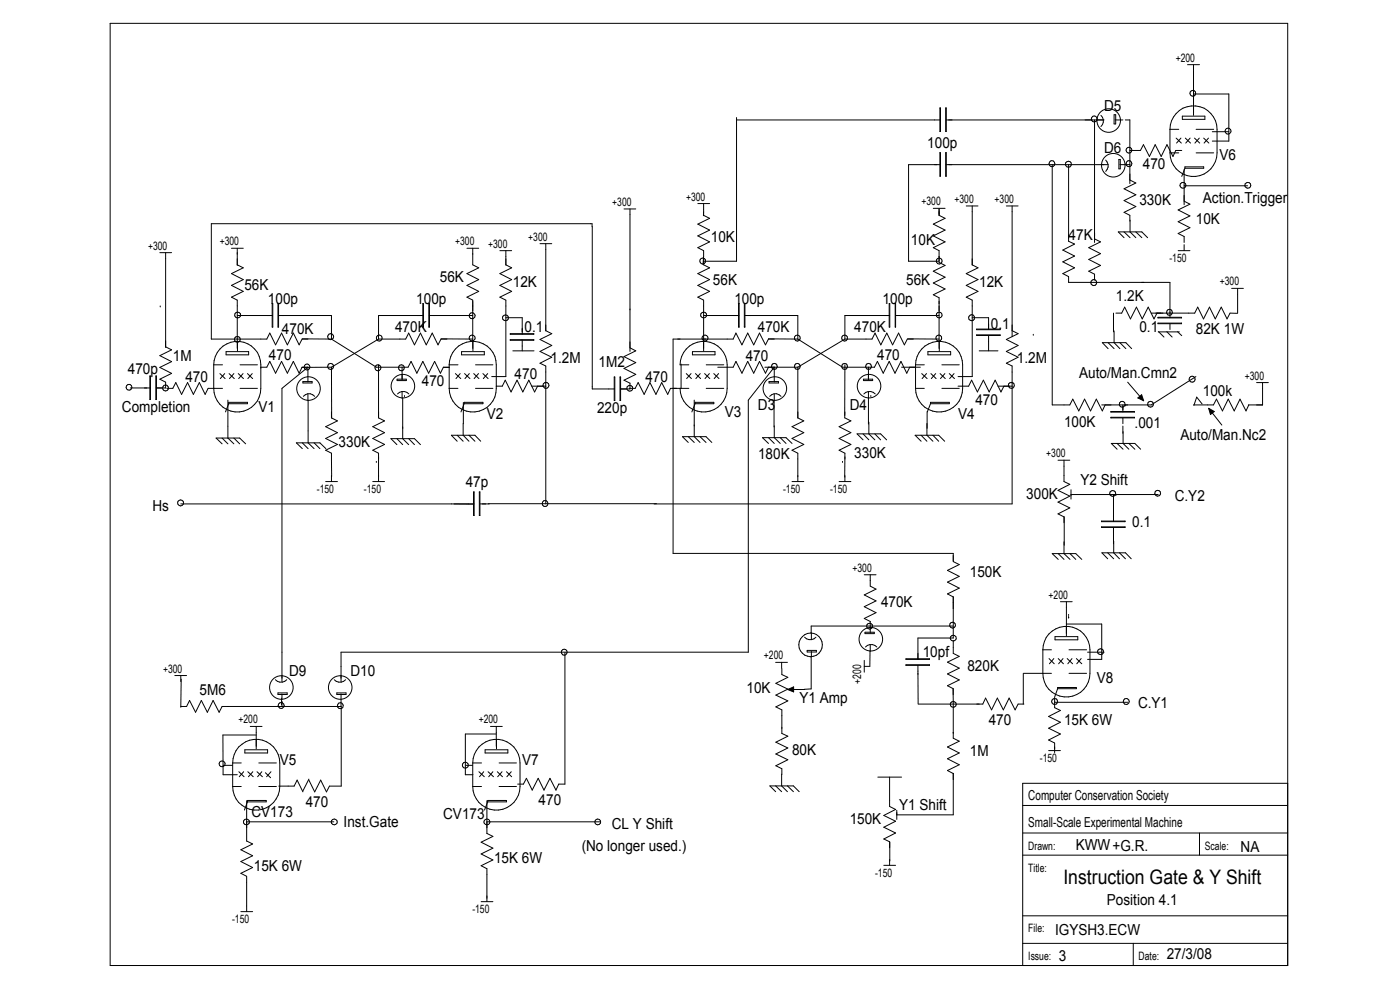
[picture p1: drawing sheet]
<svg xmlns="http://www.w3.org/2000/svg" width="297mm" height="210mm" viewBox="0 0 297 210" stroke-linecap="round" stroke-linejoin="round" font-family="sans-serif">
<g fill="none" stroke="#000" stroke-width=".21">
<path d="M23.4 5h249.8v199.8h-249.8zM251.9 13.7h2.6M253.2 13.7v10.8M253.2 19.9h7.5v10h-3.5M156.3 24.9v30.5h-7M156.3 25.4h43.2M199.4 22.9h.1v5h-.1zM199.4 32.4h.1v5h-.1zM199.5 34.9h-6.8v20.5h6.5M200.6 22.9h.1v5h-.1zM200.6 32.4h.1v5h-.1zM200.7 34.9h34.2"/>
<path d="M200.7 25.4h33.5M223.2 34.9v51h3.7l.7-1.2 1.3 2.5 1.2-2.5 1.3 2.5 1.2-2.5 1.2 2.5 .6-1.3M226.7 34.9v16.3l1.3 .6-2.5 1.2 2.5 1.3-2.5 1.2 2.5 1.3-2.5 1.2 1.2 .7v1.2h21.5v7.5M232.2 25.4v26M233.6 24.5a1.59 1.59 0 0 1 0 2.3M234.6 34a1.64 1.64 0 0 1 0 2.4M236.3 24.3h.4v2h-.4zM236.6 25.4h1.6M237.4 33.8h.3v2h-.3zM237.6 34.9h2.1M238.7 25.4h1v13.5M239.7 38.2l1.3 .6-2.5 1.2 2.5 1.3-2.5 1.2 2.5 1.3-2.5 1.2 1.2 .7v1.2"/>
<path d="M239.7 31.9h2.2l.7-1.2 1.2 2.5 1.3-2.5 1.2 2.5 1.3-2.5 1.2 2.5 .6-1.3h1.3M248.2 27.4v5M248.2 32.4h1.9M248.2 27.4a5 5 0 0 1 5-4.9 5 5 0 0 1 5 4.9v5a5 5 0 0 1-5 5 5 5 0 0 1-5-5M248.2 27.4h1.9M249.5 29.3l1.1 1.1M250.5 29.3l-.9 1.1M250.8 24.6h4.8v.7h-4.8zM251.2 35.9v7.5M251.2 39.4h13.5M251.4 35.4h4v.3h-4zM251.4 35.7l-.7 1.7"/>
<path d="M251.5 29.3l1.1 1.1M252.5 29.3l-1 1.1M253.4 29.3l1.1 1.1M253.7 32.4h3.8M253.7 27.4h3.8M254.4 29.3l-.9 1.1M255.4 29.3l1.1 1.1M256.4 29.3l-1 1.1M257.2 27.9h3.5M33.9 53.6h2.5M35.1 53.6v20.1M44.8 47.4v24.5h11.8l.6-1.2 1.3 2.5 1.2-2.5 1.3 2.5 1.2-2.5 1.3 2.5 .6-1.3h1.2"/>
<path d="M44.9 47.5h80.7v.6M49.1 52.7h2.5M50.3 52.7v3.6M50.3 56.2l1.3 .6-2.5 1.2 2.5 1.3-2.5 1.2 2.5 1.3-2.5 1.2 1.2 .7v10.2M99.1 52.7h2.5M100.3 52.7v3.5l1.3 .6-2.5 1.2 2.5 1.3-2.5 1.2 2.5 1.3-2.5 1.2 1.2 .7v10.2M106 53.2h2.5M107.3 56.2l1.2 .6-2.5 1.2 2.5 1.3-2.5 1.2 2.5 1.3-2.5 1.2 1.3 .7v16.2h-3M107.3 53.2v3M114.6 51.7h2.5M115.8 51.7v18.5l1.3 .6-2.5 1.2 2.5 1.3-2.5 1.2 2.5 1.3-2.5 1.2 1.2 .6v29.3M125.6 48v34.5h4.8"/>
<path d="M132.4 44.3h2.5M133.6 44.3v30.2M148 43.2h2.5M149.3 43.2v2.5l1.2 .6-2.5 1.2 2.5 1.3-2.5 1.2 2.5 1.3-2.5 1.2 1.3 .7-.2 2.9M149.3 54.9v1.3l1.2 .6-2.5 1.2 2.5 1.3-2.5 1.2 2.5 1.3-2.5 1.2 1.3 .7v10.7M149.3 44.9l-.1 .9M198 44.2h2.5M199.2 44.2v1.5l1.3 .6-2.5 1.2 2.5 1.3-2.5 1.2 2.5 1.3-2.5 1.2 1.2 .7v2.5l1.3 .6-2.5 1.2 2.5 1.3-2.5 1.2 2.5 1.3-2.5 1.2 1.2 .7v10.7M205 43.7h2.5M206.2 56.2l1.3 .6-2.5 1.2 2.5 1.3-2.5 1.2 2.5 1.3-2.5 1.2 1.2 .7v16.2h-3M206.2 43.7v12.5M213.5 43.7h2.5"/>
<path d="M214.7 43.7v27.7M232.2 50.7l1.3 .6-2.5 1.2 2.5 1.3-2.5 1.2 2.5 1.3-2.5 1.2 1.2 .7v1.2M238.5 50.4l-1.3-1.2h5l1.3 1.2M238.5 49.2l1.2 1.2M239.7 46.7v2.5l1.3 1.2M241 49.2l1.2 1.2M249.9 53.2h2.5M251.2 42.7l1.2 .6-2.5 1.2 2.5 1.3-2.5 1.2 2.5 1.3-2.5 1.2 1.3 .7v1.2M251.2 51.9v1.3M31.8 79.8h.1v5h-.1zM33.1 79.8h.1v5h-.1zM34 64.9h.1"/>
<path d="M35.1 73.6l1.3 .6-2.5 1.2 2.5 1.3-2.5 1.2 2.5 1.3-2.5 1.2 1.2 .7v1.2h-2M45.3 77.4h1.9M46.7 74a5 5 0 0 1 5.4-1.3 5 5 0 0 1 3.2 4.7v5a5 5 0 0 1-5 5 5 5 0 0 1-5-5v-5a5 5 0 0 1 1.4-3.4zM46.7 79.2l1.1 1.1M47.7 79.2l-1 1.1M48 74.6h4.7v.7h-4.7zM48.6 79.2l1.1 1.1M49.6 79.2l-.9 1.1M50.3 66.9h7.5M50.4 72.5v1.9M50.5 79.2l1.1 1.1M50.9 77.4h3.7"/>
<path d="M51.6 79.2l-1 1.1M52.5 79.2l1.1 1.1M53.5 79.2l-.9 1.1M55.3 77.9h1.3l.6-1.2 1.3 2.5 1.2-2.5 1.3 2.5 1.2-2.5 1.3 2.5 .6-1.3M57.7 64.4h.2v5h-.2zM59 64.4h.1v5h-.1zM59.1 66.9h11.2v5M64.1 77.9h1.2M64.1 71.9h6.2M65.3 77.9v3.1M65.3 77.9l-5.5 4.5v62.2M70.3 71.9l9.5 6h6.8l.6-1.2 1.2 2.5 1.3-2.5 1.2 2.5 1.3-2.5 1.2 2.5 .7-1.3h1.2"/>
<path d="M70.3 77.9h-6.2M70.3 77.9l.1 10.7M80.3 71.9h5.8l.6-1.2 1.2 2.5 1.3-2.5 1.2 2.5 1.3-2.5 1.2 2.5 .7-1.3h1.2M80.3 77.4v11.2l1.3 .7-2.5 1.2 2.5 1.3-2.5 1.2 2.5 1.3-2.5 1.2 1.2 .6v6.1M80.3 71.9l-10 6M85.3 77.9v2.7M89.7 64.4h.1v5h-.1zM89.8 66.9h-9.5v5M91 64.4h.1v5h-.1zM91.1 66.9h9.2M93.6 71.9h6.7M95.3 77.4a5 5 0 0 1 5-5 5 5 0 0 1 5 5v5a5 5 0 0 1-5 5 5 5 0 0 1-5-5"/>
<path d="M95.3 77.4h1.9M95.3 77.4v5M96.6 79.2l1.1 1.1M97.6 79.2l-.9 1.1M97.9 74.6h4.8v.7h-4.8zM98.6 79.2l1.1 1.1M99.6 79.2l-1 1.1M100.3 72.5v1.9M100.5 79.2l1.1 1.1M100.9 77.4h3.7M101.5 79.2l-.9 1.1M102.4 79.2l1.1 1.1"/>
<path d="M103.5 79.2l-1 1.1M107.3 67.4h3.5v3.5M108.2 72.1h5v.1h-5zM108.2 70.8h5v.1h-5zM108.8 74.4h4.5M110.8 72.1v2.3M130.3 80h.1v5h-.1zM131.5 80h.2v5h-.2zM133.6 65.5h.1M133.6 73.8l1.3 .6-2.5 1.2 2.5 1.3-2.5 1.2 2.5 1.3-2.5 1.2 1.2 .7v1.2h-1.9M144.5 77.2v5.2M145.6 79.2l1.1 1.1"/>
<path d="M146.1 77.4h-1.8a5 5 0 0 1 5-5 5 5 0 0 1 5 5v5a5 5 0 0 1-5 5 5 5 0 0 1-5-5M146.6 79.2l-.9 1.1M146.9 74.6h4.8v.7h-4.8zM147.5 79.2l1.1 1.1M148.5 79.2l-.9 1.1M149.3 66.9h7.5M149.5 79.2l1.1 1.1M149.8 77.4h3.7M150.5 79.2l-.9 1.1M151.4 79.2l1.1 1.1M152.3 77.9h3.2l.6-1.2 1.3 2.5 1.2-2.5 1.3 2.5 1.2-2.5 1.3 2.5 .6-1.3M152.4 79.2l-.9 1.1"/>
<path d="M156.7 64.4h.1v5h-.1zM157.9 64.4h.1v5h-.1zM158 66.9h11.2v5M162.3 77.9h6.9M163 71.9h6.2M164.3 71.9h-1.3l-.6 1.3-1.3-2.5-1.2 2.5-1.3-2.5-1.2 2.5-1.3-2.5-.6 1.2h-12.7v45.5h59.4v1.7l1.3 .7-2.5 1.2 2.5 1.3-2.5 1.2 2.5 1.3-2.5 1.2 1.2 .6v8.7h-7.5v4.6M169.2 71.9l9.5 6h6.8l.6-1.2 1.3 2.5 1.2-2.5 1.3 2.5 1.2-2.5 1.3 2.5 .6-1.3M169.2 77.9v10.7l1.3 .7-2.5 1.2 2.5 1.3-2.5 1.2 2.5 1.3-2.5 1.2 1.2 .6v6.1M179.2 71.9h5.8l.6-1.2 1.3 2.5 1.2-2.5 1.3 2.5 1.2-2.5 1.3 2.5 .6-1.3h1.3M179.2 71.9l-10 6M179.2 77.4v10.7M184.2 77.9v2.7"/>
<path d="M188.6 64.4h.2v5h-.2zM188.7 66.9h-9.5v5M189.9 64.4l.1 5zM190 66.9h9.2M191.3 77.9h3.9M192.6 71.9h6.6M194.2 77.4a5 5 0 0 1 5-5 5 5 0 0 1 5 5v5a5 5 0 0 1-5 5 5 5 0 0 1-5-5M194.2 77.4h1.9M194.2 77.4v5M195.5 79.2l1.2 1.1M196.6 79.2l-1 1.1M196.8 74.6h4.9v.7h-4.9z"/>
<path d="M197.5 79.2l1.1 1.1M198.5 79.2l-.9 1.1M199.3 72.5v1.9M199.4 79.2l1.1 1.1M199.8 77.4h3.7M200.4 79.2l-.9 1.1M201.4 79.2l1.1 1.1M202.4 79.2l-.9 1.1M206.2 67.4h3.5v2.5M207.2 71h5v.2h-5zM207.2 69.8h5v.1h-5zM207.7 74.4h4"/>
<path d="M209.7 71.2v3.2M214.7 70.1l1.3 .7-2.5 1.2 2.5 1.3-2.5 1.2 2.5 1.3-2.5 1.2 1.2 .6v29.3h-112.9M219.2 70.9h.1M235.1 74l-1.3-1.3h5l1.3 1.3M235.1 72.7l1.2 1.3M236.2 66.4v4M236.3 70.2v2.5l1.3 1.3M236.7 66.4h1.3l.6-1.2 1.2 2.4 1.3-2.4 1.2 2.4 1.3-2.4 1.2 2.4 .6-1.2M237.6 72.7l1.2 1.3M244.2 66.4h9.2l.7-1.2 1.2 2.4 1.3-2.4 1.2 2.4 1.3-2.4 1.2 2.4 .6-1.2 1.6 .1M245.7 68.5h5v.2h-5zM245.7 67.3h5v.1h-5z"/>
<path d="M245.7 70.4h4.5M245.8 70.4l1.1 1.1M247.5 70.4l1.2 1.1M248.2 68.7v1.2M249.8 70.4l.9 .8M253.7 79.9l-9.5 6h-10.5M261.3 61.2h2.5M262.6 61.2v5.2M27.6 82.3h4.3M35.4 82.4h1.3l.6-1.2 1.2 2.5 1.3-2.5 1.2 2.5 1.3-2.5 1.2 2.5 .7-1.3h3M47.1 94.1l-1.3-1.2h5l1.3 1.2M47.1 92.9l1.2 1.2"/>
<path d="M48.3 84.9v8l1.3 1.2M48.5 85.3h4v.3h-4zM48.5 85.6l-.7 1.8M49.6 92.9l1.2 1.2M50.9 82.4h3.7M64.1 95.2l-1.2-1.3h5l1.2 1.3M64.1 93.9l1.3 1.3M64.3 80.9h1.9v.3h-1.9zM64.3 84.1a1.55 1.55 0 0 1 2.5 0M65.3 83.7l.1 10.2 1.2 1.3M66.6 93.9l1.3 1.3M70.3 87.4v1.2l1.3 .7-2.5 1.2 2.5 1.3-2.5 1.2 2.5 1.3-2.5 1.2 1.2 .6 .1 4.9"/>
<path d="M79.8 97.9h.1M84.2 94.3l-1.3-1.3h5l1.3 1.3M84.2 93l1.2 1.3M84.2 80.4h2v.3h-2zM84.3 83.6a1.64 1.64 0 0 1 2.4 0M85.3 83.1v1.4M85.4 84.4v8.6l1.3 1.3M85.8 83.9h.1M86.7 93l1.2 1.3M95.3 82.4h1.9M97 93.6l-1.2-1.3h5l1.2 1.3M97 92.3l1.3 1.3"/>
<path d="M98.3 85.4v6.9l1.2 1.3M98.5 85.3h3.9v.3h-3.9zM98.5 85.6l-.7 1.8M99.5 92.3l1.3 1.3M100.9 82.4h3.7M105.3 81.9h1.3l.6-1.3 1.2 2.5 1.3-2.5 1.2 2.5 1.3-2.5 1.2 2.5 .6-1.2M112.8 81.9h3M133.5 82.4h1.2l.7-1.2 1.3 2.5 1.2-2.5 1.2 2.5 1.3-2.5 1.2 2.5 .6-1.3h3.9M146 93.9l-1.2-1.3h5l1.2 1.3M146 92.6l1.3 1.3M147.3 84.9v7.7l1.2 1.3M147.4 85.3h4v.3h-4z"/>
<path d="M147.4 85.6l-.6 1.8M148.5 92.6l1.3 1.3M149.8 82.4h3.7M163 94.1l-1.2-1.3h5l1.2 1.3M163 92.8l1.3 1.3M163.2 80.9h1.9v.3h-1.9zM163.3 84.1a1.55 1.55 0 0 1 2.4 0M164.2 85v5.6M164.3 81v-3.1l-5.6 7v53.4h-86.4v6.3M164.3 83.7v1.3M164.3 90.3v2.5l1.2 1.3M165.5 92.8l1.3 1.3"/>
<path d="M178.7 97.9h.1M179.2 88.6l1.3 .7-2.5 1.2 2.5 1.3-2.5 1.2 2.5 1.3-2.5 1.2 1.2 .6v1.3M179.2 96.9v4.3M179.2 87.4v1.2M183.1 93.3l-1.3-1.3h5l1.3 1.3M183.1 92l1.2 1.3M183.2 80.4h1.9v.3h-1.9zM183.3 83.6a1.64 1.64 0 0 1 2.4 0M184.2 83.1v6.9M184.3 89.5v2.5l1.3 1.3M184.7 83.9h.1M185.6 92l1.2 1.3"/>
<path d="M194.2 82.4h1.9M195.4 93.6l-1.3-1.3h5l1.3 1.3M195.4 92.3l1.2 1.3M196.7 87.3l-.1 5 1.3 1.3M197.4 85.3h4v.3h-4zM197.4 85.6l-.7 1.8M197.9 92.3l1.2 1.3M199.8 82.4h3.7M203.2 81.9h2.3l.6-1.3 1.2 2.5 1.3-2.5 1.2 2.5 1.3-2.5 1.2 2.5 .7-1.2M211.7 81.9h3M224.5 97.6h2.4M225.7 97.6v4.6l1.2 .5-2.4 1.3 2.4 1.2-2.4 1.3 2.4 1.2-2.4 1.3 1.2 .6v1.3"/>
<path d="M235.7 88.5h5v.1h-5zM235.7 87.3h5v.1h-5zM237 95.3l-1.2-1.2h4.9l1.3 1.2M237 94.1l1.3 1.2M238.2 85.9v1.5M238.2 88.6v1.3M238.2 90.4v1.5M238.3 91.6v2.5l1.2 1.2M238.7 85.9h.1M239.2 81.1l3.4 3.9M239.5 94.1l1.2 1.2M241.4 84.4l.8-.7 .4 1.3z"/>
<path d="M253.2 85.9h4.2l.7-1.2 1.2 2.5 1.3-2.5 1.2 2.5 1.3-2.5 1.2 2.5 .6-1.3M255 85.7l-1.1-1.5-.6 1.8M256.4 86.6l2.8 3.6M256.4 86.6l1.2 .7-.8 .6zM266.6 81.2h2.5M267.8 81.2v4.7h-3M38.4 106.9h62.1M69.1 102.2h2.5M70.3 100.9v1.3M79.1 102.2h2.5M96.3 106.9h4.2M100.5 104.4h.1v4.9h-.1z"/>
<path d="M101.7 104.4h.1v4.9h-.1zM168 102.2h2.5M178 102.2h2.5M179.2 100.9v1.3M224.5 118.7l-1.3-1.3h5l1.3 1.3M224.5 117.4l1.2 1.3M225.7 114.9v2.5l1.3 1.3M225.8 109.6v6.1M227 117.4l1.2 1.3M227.2 104.9h.1M227.2 104.9h18.5M227.2 103.9v2"/>
<path d="M233.7 110.5h5v.2h-5zM233.7 111.8h5v.1h-5zM235 118.5l-1.2-1.2h5l1.2 1.2M235 117.3l1.3 1.2M236.2 104.9v5.7M236.2 111.9v3.5M236.3 114.8v2.5l1.2 1.2M236.7 104.9h.1M237.5 117.3l1.3 1.2M119.8 138.4v28M170.7 135.2a1.64 1.64 0 0 0 2.4 0M171.2 138h2v.3h-2z"/>
<path d="M172.1 138.2v7.9l-1.5 .1M183.3 121.9h2.5M183.5 134.1h2v.3h-2zM183.6 137.2a1.64 1.64 0 0 1 2.4 0M184.6 138l-.1 3.2M184.6 121.9v2.4l1.2 .7-2.5 1.2 2.5 1.3-2.5 1.2 2.5 1.3-2.5 1.2 1.3 .6v2.4M184.6 136.8v1.4M192.2 139.7h5v.2h-5zM202.2 132.8h-30.1v2.8M202.2 135.8v2.8l1.3 .6-2.5 1.3 2.5 1.2-2.5 1.3 2.5 1.2-2.5 1.3 1.2 .6v1.3M221.2 137.8h1.9M222.5 134.5a5 5 0 0 1 5.5-1.3 5 5 0 0 1 3.2 4.6v5a5 5 0 0 1-5 5 5 5 0 0 1-5-5v-5a5.2 5.2 0 0 1 1.3-3.3z"/>
<path d="M222.5 139.7l1.1 1.1M223.6 139.7l-1 1.1M223.8 135h4.8v.7h-4.8zM224.5 139.7l1.1 1.1M225 127.6h2.5M225.5 139.7l-.9 1.1M226.2 127.6v7.3M226.2 132.4h7.5v7.5h-3M226.4 139.7l1.1 1.1M226.7 130.9h.1M226.7 130.3h.1M226.8 137.8h3.7"/>
<path d="M227.4 139.7l-.9 1.1M228.3 139.7l1.2 1.1M229.4 139.7l-1 1.1M230.7 138.3h3.5M37.1 143.3h2.5M38.4 143.3v1.3M38.4 144.1v5.9M51.9 159h4.9v.7h-4.9zM53.1 154.1h2.5M54.3 155.9h-7v8.4h3M54.4 154.1v4.7M58.4 144.2a1.64 1.64 0 0 0 2.4 0"/>
<path d="M59 147h1.9v.3h-1.9zM59.7 148.1v1.4M59.8 148.8h.1M59.8 147.2v1.1M59.8 148.8v1.1M70.9 144.2a1.64 1.64 0 0 0 2.4 0M71.5 147h1.9v.3h-1.9zM72.3 147.2v2.7h-25.2l-.6 1.2-1.3-2.5-1.2 2.5-1.3-2.5-1.2 2.5-1.3-2.5-.6 1.3h-1.2M72.4 149.9v16.9h-2.5l-.6 1.2-1.3-2.5-1.2 2.5-1.3-2.5M102.9 159h4.8v.7h-4.8zM104.1 154.1h2.5M105.3 155.7h-6.6v8.6h1.6"/>
<path d="M105.3 154.1v4.2M105.3 156.9v1.9M164.5 140.5h2.5M165.8 140.5l.1 2.6 1.2 .6-2.5 1.2 2.5 1.3-2.5 1.2 2.5 1.3-2.5 1.2 1.3 .7v5l1.2 .6-2.5 1.2 2.5 1.3-2.5 1.2 2.5 1.3-2.5 1.2 1.3 .7-.1 3.6 1.2 1.2M167.1 146.3h3.6M167.1 146.3l1.3-.6v1.1zM183.3 141.4h1.3M183.3 140.1v2.5M192.2 141h5v.1h-5zM194.7 142.8h.1M194.7 141.1l.1 8.3M194.9 149.4h7.2"/>
<path d="M202.2 146.1v2.7M202.2 155.4h.1M202.2 148.8v7.8l1.3 .6-2.5 1.3 2.5 1.2-2.5 1.3 2.5 1.2-2.5 1.2 1.2 .7M202.2 149.4h6.3l.6-1.3 1.3 2.5 1.2-2.5 1.3 2.5 1.2-2.5 1.2 2.5 .7-1.2h1.2M217.1 142.8h6M217.1 142.9v6.5M222.5 159.2h2.5M223.7 148v2.1l1.3 .6-2.5 1.3 2.5 1.2-2.5 1.3 2.5 1.2-2.5 1.3 1.2 .6M223.7 157.6v2M223.7 149h15.5M224.4 145.8h3.9v.3h-3.9zM224.4 146.1l-.7 1.8"/>
<path d="M226.8 142.8h3.7M47.3 162.3h2M49.4 161.8a5 5 0 0 1 5-5 5 5 0 0 1 5 5v5a5 5 0 0 1-5 5.1 5 5 0 0 1-5-5.1M49.4 161.8h1.8M49.4 166.8h1.8M49.4 161.8v5M50.7 163.7l1.1 1.1M51.7 163.7l-.9 1.1M52.3 174.3h18.5M52.3 169.8v8.6l1.3 .6-2.5 1.3 2.5 1.2-2.5 1.3 2.5 1.2-2.5 1.3 1.2 .6v7.5M52.5 169.8h4v.3h-4zM52.5 170.1l-.6 1.7"/>
<path d="M52.6 163.7l1.1 1.1M53.6 163.7l-.9 1.1M54.5 163.7l1.2 1.1M54.9 161.8h3.7M54.9 166.8h3.7M55.5 163.7l-.8 1.1M56.3 163.9l1.1 1.1M57.5 163.7l-.9 1.1M59.1 166.8h3.3l.6-1.3 1.3 2.5M65.5 165.3l-1.2 2.5M98.8 162.3h1.4M100.3 161.8v5"/>
<path d="M100.3 161.8a5 5 0 0 1 5-5 5 5 0 0 1 5 5v5a5 5 0 0 1-5 5.1 5 5 0 0 1-5-5.1M100.3 161.8h1.9M100.3 166.8h1.9M101.6 163.7l1.1 1.1M102.6 163.7l-.9 1.1M103.3 169.8v7M103.3 176.8l1.3 .6-2.5 1.2 2.5 1.3-2.5 1.2 2.5 1.3-2.5 1.2 1.2 .7v7M103.3 174.3h24M103.5 169.8h3.9v.3h-3.9zM103.5 170.1l-.7 1.7M103.5 163.7l1.2 1.1M104.6 163.7l-.9 1.1"/>
<path d="M105.5 163.7l1.1 1.1M105.9 161.8h3.7M105.9 166.8h3.7M106.5 163.7l-.9 1.1M107.4 163.7l1.1 1.1M108.5 163.7l-1 1.1M109.8 166.3h1.2l.7-1.2 1.2 2.5 1.3-2.5 1.2 2.5 1.3-2.5 1.2 2.5 .6-1.3h1.3M164.5 167.9l-1.2-1.2h5l1.2 1.2M164.5 166.7l1.3 1.2M167 166.7l1.3 1.2M186.2 164.8h5.1M188.7 164.8v6.3l1.3 .6-2.5 1.3 2.5 1.2-2.5 1.3 2.5 1.2-2.5 1.3 1.2 .6v1.2"/>
<path d="M188.8 178.6v4M190.2 171.9v1.9M202.2 164v8.8h-12M217 176.7h56.2M217 170.9h56.2M254.5 176.7v4.7M273.2 166.2h-56.2v38.6M51.1 193.4h2.5M102.1 191.3h2.5M187.5 183.6h2.5M188.7 182.3v1.3M217 194.3h56.2"/>
<path d="M217 181.4h56.2M217 200.1h56.2M240.4 200.1v4.7"/>
<circle cx="253" cy="19.8" r=".62"/>
<circle cx="223.2" cy="34.7" r=".62"/>
<circle cx="226.7" cy="34.8" r=".64"/>
<circle cx="232.1" cy="25.2" r=".62"/>
<circle cx="235.2" cy="25.6" r="2.5"/>
<circle cx="236.2" cy="35" r="2.5"/>
<circle cx="239.5" cy="34.7" r=".62"/>
<circle cx="239.5" cy="31.9" r=".62"/>
<circle cx="251" cy="39.3" r=".63"/>
<circle cx="260.5" cy="27.8" r=".64"/>
<circle cx="264.7" cy="39.3" r=".63"/>
<circle cx="149.1" cy="55.4" r=".63"/>
<circle cx="199.2" cy="55.4" r=".63"/>
<circle cx="232" cy="59.9" r=".63"/>
<circle cx="50.4" cy="72" r=".62"/>
<circle cx="50.4" cy="66.8" r=".63"/>
<circle cx="65.1" cy="77.9" r=".62"/>
<circle cx="70.1" cy="71.4" r=".63"/>
<circle cx="70.1" cy="77.7" r=".63"/>
<circle cx="80.2" cy="78" r=".64"/>
<circle cx="80.5" cy="71.7" r=".63"/>
<circle cx="85.2" cy="78" r=".63"/>
<circle cx="100.2" cy="67" r=".63"/>
<circle cx="100.2" cy="71.7" r=".63"/>
<circle cx="107.2" cy="67.4" r=".63"/>
<circle cx="149.3" cy="66.8" r=".63"/>
<circle cx="149.6" cy="71.7" r=".64"/>
<circle cx="164.3" cy="77.7" r=".62"/>
<circle cx="169.1" cy="77.7" r=".62"/>
<circle cx="169.1" cy="71.7" r=".63"/>
<circle cx="179.2" cy="71.7" r=".63"/>
<circle cx="179.2" cy="77.7" r=".62"/>
<circle cx="184.3" cy="77.7" r=".62"/>
<circle cx="199.2" cy="71.7" r=".63"/>
<circle cx="199.2" cy="66.8" r=".62"/>
<circle cx="206.1" cy="67.4" r=".63"/>
<circle cx="248.1" cy="66.3" r=".62"/>
<circle cx="27.4" cy="82.1" r=".62"/>
<circle cx="35.1" cy="82.3" r=".62"/>
<circle cx="65.4" cy="82.4" r="2.5"/>
<circle cx="85.5" cy="81.9" r="2.5"/>
<circle cx="115.8" cy="81.7" r=".64"/>
<circle cx="133.6" cy="82.3" r=".63"/>
<circle cx="164.4" cy="82.4" r="2.5"/>
<circle cx="184.4" cy="81.9" r="2.5"/>
<circle cx="214.5" cy="81.7" r=".63"/>
<circle cx="238.1" cy="85.7" r=".62"/>
<circle cx="244.1" cy="85.7" r=".62"/>
<circle cx="252.9" cy="80.4" r=".63"/>
<circle cx="38.3" cy="106.7" r=".64"/>
<circle cx="115.6" cy="106.8" r=".62"/>
<circle cx="236.1" cy="104.7" r=".63"/>
<circle cx="245.6" cy="104.6" r=".62"/>
<circle cx="119.7" cy="138.3" r=".63"/>
<circle cx="172" cy="136.8" r="2.51"/>
<circle cx="184.5" cy="132.8" r=".63"/>
<circle cx="184.7" cy="135.6" r="2.5"/>
<circle cx="202.1" cy="132.6" r=".62"/>
<circle cx="202.2" cy="135.3" r=".63"/>
<circle cx="233.5" cy="138.2" r=".63"/>
<circle cx="59.6" cy="149.7" r=".63"/>
<circle cx="59.7" cy="145.8" r="2.5"/>
<circle cx="72.2" cy="145.8" r="2.5"/>
<circle cx="72.2" cy="149.7" r=".62"/>
<circle cx="202.2" cy="149.4" r=".63"/>
<circle cx="223.7" cy="148.8" r=".63"/>
<circle cx="238.9" cy="148.8" r=".63"/>
<circle cx="47.1" cy="162" r=".63"/>
<circle cx="52.3" cy="174.3" r=".63"/>
<circle cx="70.9" cy="174.3" r=".63"/>
<circle cx="98.7" cy="162.3" r=".63"/>
<circle cx="103.3" cy="174.3" r=".63"/>
<circle cx="126.8" cy="174.3" r=".62"/>
</g>
<path d="M241.4 84.4l.8-.7 .4 1.3zM256.4 86.6l1.2 .7-.8 .6zM167.1 146.3l1.3-.6v1.1z" fill="#000"/>
<text font-size="4.2" x="225.6" y="187.5">Instruction Gate &amp; Y Shift</text>
<g font-size="3.2">
<text x="234.2" y="23.5">D5</text>
<text x="196.7" y="31.5">100p</text>
<text x="234.2" y="32.4">D6</text>
<text x="242.4" y="35.9">470</text>
<text x="258.7" y="34">V6</text>
<text x="241.7" y="43.4">330K</text>
<text x="253.7" y="47.4">10K</text>
<text x="255.2" y="43.1">Action.Trigger</text>
<text x="150.8" y="51.4">10K</text>
<text x="193.3" y="51.9">10K</text>
<text x="226.7" y="50.9">47K</text>
<text x="93.3" y="59.9">56K</text>
<text x="51.9" y="61.4">56K</text>
<text x="56.9" y="64.4">100p</text>
<text x="88.3" y="64.4">100p</text>
<text x="108.8" y="60.9">12K</text>
<text x="151.3" y="60.4">56K</text>
<text x="155.8" y="64.4">100p</text>
<text x="187.2" y="64.4">100p</text>
<text x="192.2" y="60.4">56K</text>
<text x="207.7" y="60.9">12K</text>
<text x="236.7" y="63.9">1.2K</text>
<text x="59.8" y="70.9">470K</text>
<text x="83.8" y="70.4">470K</text>
<text x="111.3" y="70.4">0.1</text>
<text x="160.8" y="70.4">470K</text>
<text x="181.2" y="70.4">470K</text>
<text x="210.2" y="69.9">0.1</text>
<text x="241.7" y="70.4">0.1</text>
<text x="253.7" y="70.9">82K 1W</text>
<text x="36.7" y="76.5">1M</text>
<text x="57.1" y="76.4">470</text>
<text x="116.8" y="76.9">1.2M</text>
<text x="127" y="77.8">1M2</text>
<text x="158.2" y="76.6">470</text>
<text x="186.1" y="76.4">470</text>
<text x="215.7" y="76.9">1.2M</text>
<text x="27.1" y="79.3">470p</text>
<text x="39.3" y="81">470</text>
<text x="89.5" y="81.9">470</text>
<text x="109.2" y="80.4">470</text>
<text x="136.9" y="81">470</text>
<text x="228.9" y="80.2">Auto/Man.Cmn2</text>
<text x="255.2" y="83.9">100k</text>
<text x="25.9" y="87.4">Completion</text>
<text x="54.8" y="87.4">V1</text>
<text x="103.3" y="88.9">V2</text>
<text x="126.7" y="87.5">220p</text>
<text x="153.8" y="88.4">V3</text>
<text x="160.8" y="86.9">D3</text>
<text x="180.3" y="86.9">D4</text>
<text x="203.2" y="88.9">V4</text>
<text x="206.9" y="85.9">470</text>
<text x="71.8" y="94.9">330K</text>
<text x="225.7" y="90.6">100K</text>
<text x="240.7" y="90.9">.001</text>
<text x="250.4" y="93.4">Auto/Man.Nc2</text>
<text x="160.8" y="97.3">180K</text>
<text x="181.2" y="97.2">330K</text>
<text x="98.8" y="103.4">47p</text>
<text x="217.7" y="105.9">300K</text>
<text x="229.2" y="102.9">Y2 Shift</text>
<text x="249.2" y="106.2">C.Y2</text>
<text x="32.3" y="108.4">Hs</text>
<text x="240.2" y="111.9">0.1</text>
<text x="205.7" y="122.4">150K</text>
<text x="186.9" y="128.7">470K</text>
<text x="61.3" y="143.3">D9</text>
<text x="74.3" y="143.3">D10</text>
<text x="195.7" y="139.4">10pf</text>
<text x="205.2" y="142.4">820K</text>
<text x="42.3" y="147.4">5M6</text>
<text x="158.4" y="146.9">10K</text>
<text x="169.6" y="149.1">Y1 Amp</text>
<text x="232.7" y="144.9">V8</text>
<text x="209.8" y="153.8">470</text>
<text x="225.7" y="153.8">15K 6W</text>
<text x="241.4" y="150.1">C.Y1</text>
<text x="168" y="160.1">80K</text>
<text x="205.7" y="160.4">1M</text>
<text x="59.4" y="162.3">V5</text>
<text x="110.8" y="162.3">V7</text>
<text x="53.3" y="173.3">CV173</text>
<text x="64.9" y="171.1">470</text>
<text x="94" y="173.8">CV173</text>
<text x="114.3" y="170.7">470</text>
<text x="190.8" y="171.8">Y1 Shift</text>
<text x="72.9" y="175.4">Inst.Gate</text>
<text x="129.8" y="175.8">CL Y Shift</text>
<text x="180.3" y="174.8">150K</text>
<text x="53.8" y="184.7">15K 6W</text>
<text x="104.8" y="183">15K 6W</text>
<text x="123.4" y="180.6">(No longer used.)</text>
<text x="228.2" y="180.3">KWW+G.R.</text>
<text x="263.2" y="180.8">NA</text>
<text x="234.8" y="192">Position 4.1</text>
<text x="223.8" y="198.3">IGYSH3.ECW</text>
<text x="224.6" y="203.8">3</text>
<text x="247.5" y="203.5">27/3/08</text>
</g>
<g font-size="2.9">
<text x="218.1" y="169.7">Computer Conservation Society</text>
<text x="218.1" y="175.5">Small-Scale Experimental Machine</text>
</g>
<g font-size="2.5">
<text x="249.4" y="13.1">+200</text>
<text x="129.9" y="43.7">+300</text>
<text x="145.5" y="42.5">+300</text>
<text x="195.5" y="43.6">+300</text>
<text x="202.5" y="43.1">+300</text>
<text x="211" y="43.1">+300</text>
<text x="31.4" y="53">+300</text>
<text x="46.6" y="52">+300</text>
<text x="96.6" y="52">+300</text>
<text x="103.5" y="52.5">+300</text>
<text x="112.1" y="51.1">+300</text>
<text x="248.1" y="55.7">-150</text>
<text x="258.8" y="60.5">+300</text>
<text x="264.1" y="80.5">+300</text>
<text x="222" y="97">+300</text>
<text x="67.2" y="104.6">-150</text>
<text x="77.2" y="104.6">-150</text>
<text x="166.1" y="104.6">-150</text>
<text x="176.1" y="104.6">-150</text>
<text x="180.8" y="121.3">+300</text>
<text x="222.5" y="127">+200</text>
<text x="34.6" y="142.7">+300</text>
<text x="162.1" y="139.9">+200</text>
<text x="182.7" y="145.1" transform="rotate(-90 182.7 145.1)">+200</text>
<text x="50.6" y="153.5">+200</text>
<text x="101.6" y="153.5">+200</text>
<text x="220.6" y="161.7">-150</text>
<text x="218.1" y="180.2">Drawn:</text>
<text x="218.1" y="184.9">Title:</text>
<text x="255.6" y="180.2">Scale:</text>
<text x="185.6" y="186.1">-150</text>
<text x="49.2" y="195.9">-150</text>
<text x="100.2" y="193.8">-150</text>
<text x="218.1" y="197.8">File:</text>
<text x="218.1" y="203.6">Issue:</text>
<text x="241.6" y="203.6">Date:</text>
</g>
</svg>
